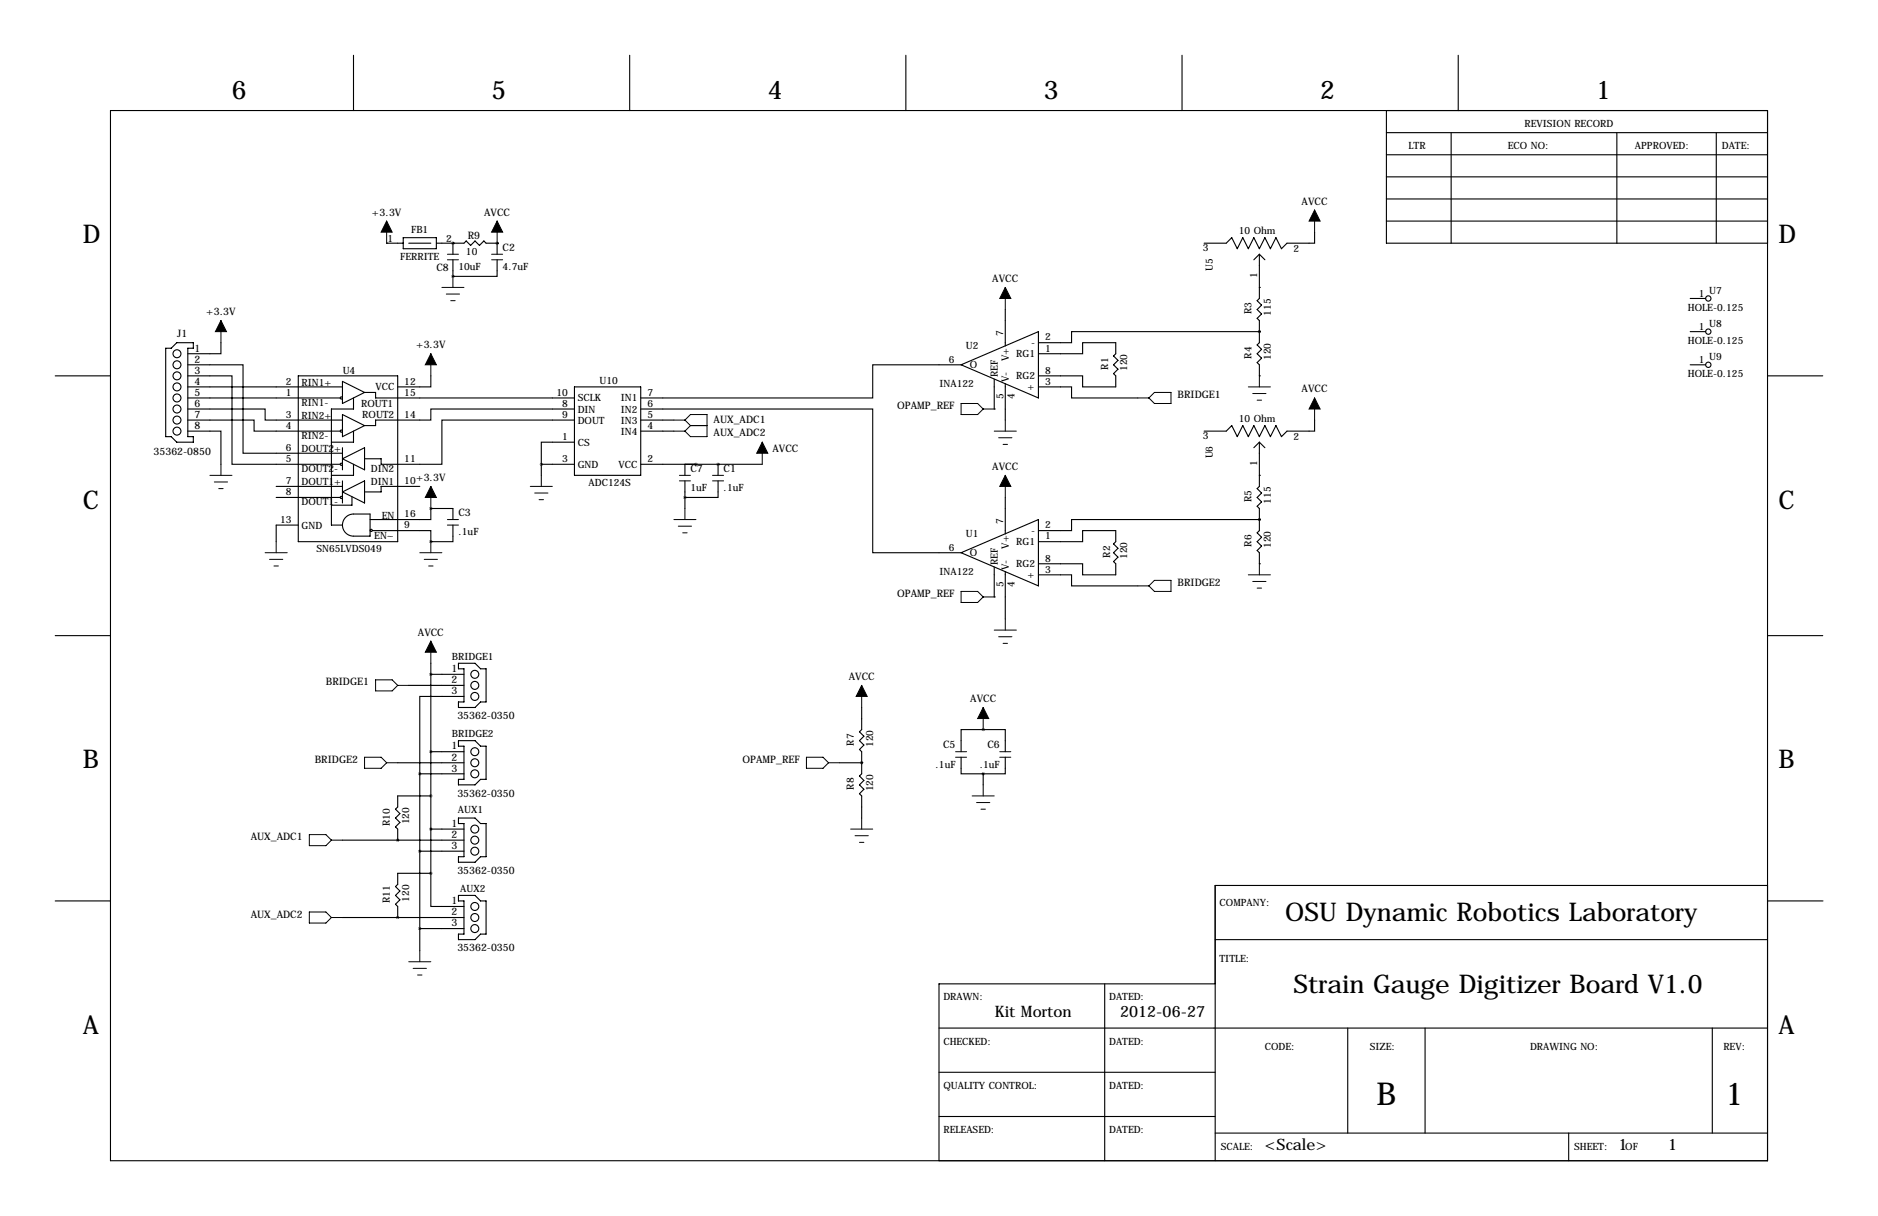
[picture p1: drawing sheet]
<svg xmlns="http://www.w3.org/2000/svg" width="432mm" height="279mm" viewBox="0 0 432 279" stroke-linecap="round" stroke-linejoin="round" font-family="sans-serif">
<g fill="none" stroke="#000" stroke-width=".25">
<path d="M81.3 12.7v12.7M144.8 12.7v12.7M208.3 12.7v12.7M271.8 12.7v12.7M335.3 12.7v12.7M25.4 25.4h381v241.3h-381zM318.8 30.5h87.6M318.8 35.6h87.6M318.8 25.4v30.5h87.6M333.7 30.5v25.4M371.8 30.5v25.4M394.6 30.5v25.4"/>
<path d="M88.9 55.9h.1M88.9 55.9h3.8M92.7 54.6h7.6v2.6h-7.6zM94 55.9h5.1M100.3 55.9h6.4l.5-.5 1 1 1-1 1 1 1.1-1 .5 .5h2.5M104.1 55.9h.1M104.1 55.9v2.5M104.1 59.7v3.8M114.3 55.9h.1M114.3 59.7v3.8h-10.2M114.3 55.9v2.5M289.6 58.4v10.2l-.5 .5 1 1-1 1 1 1-1 1.1 .5 .5v5l-.5 .5 1 1.1-1 1 1 1-1 1 .5 .5v2.6"/>
<path d="M289.6 58.4l1.2 1.3M289.6 58.4l-1.3 1.3M302.3 53.3v2.6h-6.4l-1.3 1.3-1.2-2.6-1.3 2.6-1.3-2.6-1.2 2.6-1.3-2.6-1.3 2.6-1.2-2.6-1.3 2.6-1.3-2.6-1.3 1.3h-5M318.8 45.7h87.6M318.8 50.8h87.6M318.8 40.6h87.6M50.8 78.7v2.6h-7.6M104.1 63.5h.1M231.1 71.1v8.4M289.6 76.2h-43.2v2.5h-7.6M289.6 76.2h.1M289.6 66h.1"/>
<path d="M388.6 68.6h3.6M388.6 76.2h3.6M12.7 86.4h12.7M38.1 80h1.3l1.2-1.3h3.8v1.3h-1.2v20.3h1.2v1.3h-3.8l-1.2-1.3h-1.3zM43.2 99.1h7.6v7.6M43.2 83.8h12.7v20.3h22.8M43.2 86.4h10.1v20.3h24.9M43.2 94h17.8v2.5h17.7M43.2 96.5h15.2v2.6h19.8M43.2 88.9h35.5M43.2 91.4h35M68.6 86.4h22.8v38.1h-22.8z"/>
<path d="M78.7 87.6l5.1 2.6-5.1 2.5zM78.7 95.2l5.1 2.6-5.1 2.5zM81.3 91.4v2.6h-5.1v26.7h2.5M81.3 99.1v2.5h-5.1M83.8 90.2h2.6v1.2h45.7M99.1 86.4v2.5h-7.7M132.1 94h-33v2.5h-12.7v1.3h-2.6M132.1 96.5h-30.5v10.2h-14v-1.3h-3.8M132.1 88.9h15.2v20.3h-15.2zM147.3 94h53.4v33h20.3M147.3 96.5h7.6M147.3 99.1h7.6"/>
<path d="M221 83.8h-20.3v7.6h-53.4M221 83.8l17.8-7.6v15.2zM228.6 94h.1M228.6 87.1v6.9M231.1 88.1v8.4M238.8 81.3h10.1v-2.6h7.6v2.6l-.5 .5 1 1-1 1 1 1-1 1.1 .5 .5v2.5h-7.6v-2.5h-10.1M238.8 88.9h7.6v2.5h15.2M289.6 86.4h.1M302.3 96.5v2.6h-6.4l-1.3 1.2-1.2-2.5-1.3 2.5-1.3-2.5-1.2 2.5-1.3-2.5-1.3 2.5-1.2-2.5-1.3 2.5-1.3-2.5-1.3 1.3h-5M388.6 83.8h3.6M406.4 86.4h12.7M63.5 111.8h15.2"/>
<path d="M63.5 114.3h14.7M78.7 102.9v5M78.7 110.5v5.1M78.7 105.4l5.1-2.5v5zM78.7 113l5.1-2.5v5.1zM79.7 118.7l1-.5 .6-.1h3.8v5.1h-3.8a2.54 2.54 0 0 1-2.4-1.7 2.54 2.54 0 0 1 .8-2.8zM80.9 114.1v2h-4.6M81.3 106.7v2.5h-5.1M96.5 111.8h-8.9v1.2h-3.8M99.1 116.8v2.6h-14M99.1 116.8h.1M99.1 116.8h5v2.6"/>
<path d="M124.5 106.7h7.6M124.5 106.7v2.5M132.1 101.6h-7.6v5.1M147.3 106.7h28M157.5 106.7v2.5M157.5 110.5v6.3M165.1 106.7h.1M165.1 110.5v3.8h-7.6M165.1 106.7v2.5M231.1 114.3v8.4M289.6 119.4h-43.2v2.5h-7.6M289.6 119.4h.1"/>
<path d="M289.6 109.2h.1M289.6 101.6v10.2l-.5 .5 1 1-1 1 1 1-1 1 .5 .5v5.1l-.5 .5 1 1-1 1.1 1 1-1 1 .5 .5v2.5M289.6 101.6l1.2 1.3M289.6 101.6l-1.3 1.3M68.6 120.7h-5.1v3.8M85.6 121.9h13.5v2.6M99.1 124.5h.1M104.1 120.7v3.8h-5M221 127l17.8-7.6v15.2zM228.6 137.2h.1M228.6 130.3v6.9M231.1 131.3v10.9"/>
<path d="M238.8 124.5h10.1v-2.6h7.6v2.6l-.5 .5 1 1-1 1 1 1-1 1 .5 .5v2.6h-7.6v-2.6h-10.1M238.8 132.1h7.6v2.5h15.2M289.6 129.5h.1M12.7 146h12.7M94 157.5h12.7M99.1 154.9h7.6M99.1 152.4v48.3M105.4 152.4h3.8l1.3 1.3h1.3v7.6h-1.3l-1.3 1.3h-3.8v-1.3h1.3v-7.6h-1.3zM406.4 146h12.7M91.4 175.3h15.3M96.5 177.8h10.2M96.5 177.8v40.6"/>
<path d="M99.1 172.7h7.6M105.4 170.2h3.8l1.3 1.2h1.3v7.7h-1.3l-1.3 1.2h-3.8v-1.2h1.3v-7.7h-1.3zM106.7 160h-10.2v17.8M193 175.3h5.1M198.1 175.3h.1M198.1 162.6v5l-.5 .5 1 1.1-1 1 1 1-1 1 .5 .5v5.1l-.5 .5 1 1-1 1 1 1.1-1 1 .5 .5v5.1M221 174v3.8h5.1M226.1 167.6h-5.1v5.1M226.1 167.6h.1M226.1 167.6h5v5.1M226.1 177.8v2.5M231.1 174v3.8h-5"/>
<path d="M78.7 193h28M91.4 193h.1M96.5 195.6h10.2M99.1 182.9h-7.7v2.5l-.5 .5 1 1-1 1.1 1 1-1 1 .5 .5v2.5M99.1 190.5h7.6M105.4 188h3.8l1.3 1.2h1.3v7.6h-1.3l-1.3 1.3h-3.8v-1.3h1.3v-7.6h-1.3zM12.7 207h12.7M78.7 210.8h28M91.4 210.8h.1M96.5 213.4h10.2M99.1 200.7v7.6h7.6M99.1 200.7h-7.7v2.5l-.5 .5 1 1-1 1 1 1.1-1 1 .5 .5v2.5"/>
<path d="M105.4 205.7h3.8l1.3 1.3h1.3v7.6h-1.3l-1.3 1.3h-3.8v-1.3h1.3v-7.6h-1.3zM279.4 215.9h127M406.4 203.5h-127v63.2M406.5 207h12.7M215.9 236.2h190.5M254 226.1v40.6M279.4 226.1h-63.5v40.6M309.9 236.2v24.1M327.7 236.2v24.1M393.7 236.2v24.1M215.9 246.4h63.5M215.9 256.5h63.5"/>
<path d="M279.4 260.3h127M360.7 260.3v6.4"/>
<circle cx="392.8" cy="76.2" r=".61"/>
<circle cx="392.8" cy="68.6" r=".61"/>
<circle cx="40.7" cy="91.4" r=".91"/>
<circle cx="40.7" cy="81.3" r=".91"/>
<circle cx="40.7" cy="94" r=".91"/>
<circle cx="40.7" cy="83.8" r=".91"/>
<circle cx="40.7" cy="96.5" r=".91"/>
<circle cx="40.7" cy="86.4" r=".91"/>
<circle cx="40.7" cy="88.9" r=".91"/>
<circle cx="40.7" cy="99.1" r=".91"/>
<circle cx="78.5" cy="91.4" r=".25"/>
<circle cx="78.5" cy="99.1" r=".25"/>
<circle cx="392.8" cy="83.8" r=".61"/>
<circle cx="78.5" cy="106.7" r=".25"/>
<circle cx="78.5" cy="114.3" r=".25"/>
<circle cx="85.3" cy="121.9" r=".25"/>
<circle cx="109.2" cy="154.9" r=".91"/>
<circle cx="109.2" cy="157.5" r=".91"/>
<circle cx="109.2" cy="177.8" r=".91"/>
<circle cx="109.2" cy="160" r=".91"/>
<circle cx="109.2" cy="172.7" r=".91"/>
<circle cx="109.2" cy="175.3" r=".91"/>
<circle cx="109.2" cy="195.6" r=".91"/>
<circle cx="109.2" cy="193" r=".91"/>
<circle cx="109.2" cy="190.5" r=".91"/>
<circle cx="109.2" cy="213.4" r=".91"/>
<circle cx="109.2" cy="210.8" r=".91"/>
<circle cx="109.2" cy="208.3" r=".91"/>
</g>
<g fill="none" stroke="#000" stroke-width=".23">
<path d="M88.9 50.8v5.1M102.9 58.4h2.5M102.9 59.7h2.5M113 58.4h2.6M113 59.7h2.6M114.3 50.8v5.1M302.3 48.3v5M50.8 73.7v5M101.6 66h5.1M102.6 67.6h3.1M103.6 69.1h1M104.1 63.5v2.5"/>
<path d="M231.1 66v5.1M99.1 81.3v5.1M154.9 99.1h2.6M154.9 96.5h2.6M157.5 96.5l1.2 1.3M157.5 96.5l1.2-1.3h3.9v5.1h-3.9l-1.2-1.2M158.7 97.8h3.9M158.7 97.8l-1.2 1.3M221 92.7h3.8l1.3 1.3-1.3 1.2h-3.8zM226.1 94h2.5M228.6 99.1h5.1M231.1 96.5v2.6"/>
<path d="M261.6 91.4h2.6M265.4 90.2h3.8v2.5h-3.8l-1.2-1.3zM287 88.9h5.1M288 90.4h3.1M289.1 91.9h1M289.6 86.4v2.5M302.3 91.4v5.1M48.3 109.2h5M49.3 110.7h3M50.3 112.3h1M50.8 106.7v2.5M99.1 111.8v5"/>
<path d="M102.9 119.4h2.5M121.9 111.8h5.1M122.9 113.3h3.1M124 114.8h1M124.5 109.2v2.6M154.9 119.4h5.1M156.2 109.2h2.5M156.2 110.5h2.5M157.5 116.8v2.6M163.8 109.2h2.6M163.8 110.5h2.6M175.3 101.6v5.1"/>
<path d="M229.6 100.6h3.1M230.6 102.1h1M231.1 109.2v5.1M61 127h5M62 128.5h3M63 130h1M63.5 124.5v2.5M96.5 127h5.1M97.5 128.5h3.1M98.6 130h1M99.1 124.5v2.5M102.9 120.7h2.5"/>
<path d="M156 120.9h3M157 122.4h1M221 135.9h3.8l1.3 1.3-1.3 1.2h-3.8zM226.1 137.2h2.5M261.6 134.6h2.6M264.2 134.6l1.2-1.3h3.8v2.6h-3.8zM287 132.1h5.1M288 133.6h3.1M289.1 135.1h1M289.6 129.5v2.6M86.4 156.2h3.8l1.2 1.3-1.2 1.3h-3.8zM91.4 157.5h2.6"/>
<path d="M99.1 147.3v5.1M198.1 157.5v5.1M228.6 144.8h5.1M229.6 146.3h3.1M230.6 147.8h1M231.1 142.2v2.6M83.8 174h3.8l1.3 1.3-1.3 1.2h-3.8zM88.9 175.3h2.5M185.4 174h3.8l1.3 1.3-1.3 1.2h-3.8zM190.5 175.3h2.5M219.7 172.7h2.5M219.7 174h2.5"/>
<path d="M226.1 162.6v5M229.9 172.7h2.5M229.9 174h2.5M71.1 191.8h3.8l1.3 1.2-1.3 1.3h-3.8zM76.2 193h2.5M195.6 190.5h5.1M196.6 192h3M197.6 193.5h1M198.1 188v2.5M223.5 182.9h5.1M224.5 184.4h3.1M225.6 185.9h1"/>
<path d="M226.1 180.3v2.6M71.1 209.5h3.8l1.3 1.3-1.3 1.3h-3.8zM76.2 210.8h2.5M96.5 218.4v2.6M94 221h5.1M95 222.5h3M96 224h1"/>
</g>
<g fill="#000" stroke="#000" stroke-width=".23">
<path d="M88.9 50.8l1.3 2.5h-2.6zM114.3 50.8l1.3 2.5h-2.6zM302.3 48.3l1.2 2.5h-2.5zM50.8 73.7l1.3 2.5h-2.6zM231.1 66l1.3 2.6h-2.5zM99.1 81.3l1.2 2.5h-2.5zM302.3 91.4l1.2 2.6h-2.5zM99.1 111.8l1.2 2.5h-2.5zM175.3 101.6l1.2 2.5h-2.5zM231.1 109.2l1.3 2.6h-2.5zM99.1 147.3l1.2 2.6h-2.5zM198.1 157.5l1.3 2.5h-2.6z"/>
<path d="M226.1 162.6l1.2 2.5h-2.5z"/>
</g>
<path d="M289.5 119.4a.05 .05 0 0 0 .1 0 .05 .05 0 0 0-.1 0zM289.5 76.2a.05 .05 0 0 0 .1 0 .05 .05 0 0 0-.1 0zM99 124.5a.05 .05 0 0 0 .1 0 .05 .05 0 0 0-.1 0zM99 116.8a.05 .05 0 0 0 .1 0 .05 .05 0 0 0-.1 0zM226 167.6a.05 .05 0 0 0 .1 0 .05 .05 0 0 0-.1 0zM226 177.8a.05 .05 0 0 0 .1 0 .05 .05 0 0 0-.1 0zM99 154.9a.05 .05 0 0 0 .1 0 .05 .05 0 0 0-.1 0zM99 172.7a.05 .05 0 0 0 .1 0 .05 .05 0 0 0-.1 0zM99 190.5a.05 .05 0 0 0 .1 0 .05 .05 0 0 0-.1 0zM104.1 55.9a.05 .05 0 0 0 .1 0 .05 .05 0 0 0-.1 0zM91.4 193a.05 .05 0 0 0 .1 0 .05 .05 0 0 0-.1 0zM91.4 210.8a.05 .05 0 0 0 .1 0 .05 .05 0 0 0-.1 0zM99 182.9a.05 .05 0 0 0 .1 0 .05 .05 0 0 0-.1 0zM99 200.7a.05 .05 0 0 0 .1 0 .05 .05 0 0 0-.1 0zM124.4 106.7a.05 .05 0 0 0 .1 0 .05 .05 0 0 0-.1 0zM104.1 63.5a.05 .05 0 0 0 .1 0 .05 .05 0 0 0-.1 0z" fill="#000" stroke="#000" stroke-width=".63"/>
<g font-size="7.3">
<text x="316.5" y="254">B</text>
<text x="396.7" y="254">1</text>
</g>
<g font-size="5.9">
<text x="53.3" y="22.9">6</text>
<text x="113" y="22.9">5</text>
<text x="176.5" y="22.9">4</text>
<text x="240" y="22.9">3</text>
<text x="303.5" y="22.9">2</text>
<text x="367" y="22.9">1</text>
<text x="19" y="55.9">D</text>
<text x="408.9" y="55.9">D</text>
<text x="19" y="116.8">C</text>
<text x="408.9" y="116.8">C</text>
<text x="19" y="176.5">B</text>
<text x="408.9" y="176.5">B</text>
<text x="295.5" y="211.6">OSU Dynamic Robotics Laboratory</text>
<text x="297.4" y="228.1">Strain Gauge Digitizer Board V1.0</text>
<text x="19" y="237.5">A</text>
<text x="408.9" y="237.5">A</text>
</g>
<g font-size="3.6">
<text x="228.7" y="233.7">Kit Morton</text>
<text x="257.6" y="233.7">2012-06-27</text>
<text x="290.8" y="264.2">&lt;Scale&gt;</text>
<text x="372.1" y="264.2">1</text>
<text x="383.5" y="264.2">1</text>
</g>
<g font-size="2.4">
<text x="299.3" y="47">AVCC</text>
<text x="85.5" y="49.5">+3.3V</text>
<text x="111.3" y="49.5">AVCC</text>
<text x="107.5" y="54.9">R9</text>
<text x="115.6" y="57.7">C2</text>
<text x="100.3" y="62.2">C8</text>
<text x="228.2" y="64.8">AVCC</text>
<text x="40.8" y="77.5">J1</text>
<text x="47.4" y="72.4">+3.3V</text>
<text x="44.7" y="83.3">2</text>
<text x="44.7" y="80.8">1</text>
<text x="95.7" y="80">+3.3V</text>
<text x="44.7" y="85.9">3</text>
<text x="44.7" y="88.4">4</text>
<text x="44.7" y="90.9">5</text>
<text x="44.7" y="93.5">6</text>
<text x="206.3" y="94">OPAMP_REF</text>
<text x="270.8" y="91.4">BRIDGE1</text>
<text x="299.3" y="90.2">AVCC</text>
<text x="44.7" y="96">7</text>
<text x="44.7" y="98.6">8</text>
<text x="164.1" y="97.3">AUX_ADC1</text>
<text x="164.1" y="100.1">AUX_ADC2</text>
<text x="35.3" y="104.5">35362-0850</text>
<text x="177.6" y="103.9">AVCC</text>
<text x="228.2" y="107.9">AVCC</text>
<text x="95.7" y="110.5">+3.3V</text>
<text x="158.7" y="108.5">C7</text>
<text x="166.4" y="108.5">C1</text>
<text x="105.4" y="118.6">C3</text>
<text x="206.3" y="137.2">OPAMP_REF</text>
<text x="270.8" y="134.6">BRIDGE2</text>
<text x="96.1" y="146">AVCC</text>
<text x="103.8" y="154.4">1</text>
<text x="74.9" y="157.5">BRIDGE1</text>
<text x="103.8" y="157">2</text>
<text x="103.8" y="159.5">3</text>
<text x="195.1" y="156.2">AVCC</text>
<text x="223.1" y="161.3">AVCC</text>
<text x="105.2" y="165.2">35362-0350</text>
<text x="103.8" y="172.2">1</text>
<text x="216.9" y="172">C5</text>
<text x="227" y="172">C6</text>
<text x="72.4" y="175.3">BRIDGE2</text>
<text x="103.8" y="174.8">2</text>
<text x="103.8" y="177.3">3</text>
<text x="170.7" y="175.3">OPAMP_REF</text>
<text x="105.2" y="183">35362-0350</text>
<text x="103.8" y="190">1</text>
<text x="57.6" y="193">AUX_ADC1</text>
<text x="103.8" y="192.5">2</text>
<text x="103.8" y="195.1">3</text>
<text x="105.2" y="200.8">35362-0350</text>
<text x="103.8" y="207.8">1</text>
<text x="57.6" y="210.8">AUX_ADC2</text>
<text x="103.8" y="210.3">2</text>
<text x="103.8" y="212.9">3</text>
<text x="105.2" y="218.6">35362-0350</text>
</g>
<g font-size="2.3">
<text x="350.5" y="29.2">REVISION RECORD</text>
<text x="323.8" y="34.3">LTR</text>
<text x="346.7" y="34.3">ECO NO:</text>
<text x="375.9" y="34.3">APPROVED:</text>
<text x="395.9" y="34.3">DATE:</text>
<text x="94.5" y="53.6">FB1</text>
<text x="284.8" y="53.8">10 Ohm</text>
<text x="89.1" y="55.6">1</text>
<text x="92" y="59.8">FERRITE</text>
<text x="102.6" y="55.6">2</text>
<text x="107.1" y="58.5">10</text>
<text x="276.6" y="57.7">3</text>
<text x="297.4" y="58">2</text>
<text x="105.4" y="62.1">10uF</text>
<text x="115.6" y="62.1">4.7uF</text>
<text x="278.9" y="62.2" transform="rotate(-90 278.9 62.2)">U5</text>
<text x="289.1" y="63.8" transform="rotate(-90 289.1 63.8)">1</text>
<text x="388.1" y="71.5">HOLE-0.125</text>
<text x="390.6" y="68.2">1</text>
<text x="393" y="67.6">U7</text>
<text x="230.6" y="77.2" transform="rotate(-90 230.6 77.2)">7</text>
<text x="287.8" y="72.2" transform="rotate(-90 287.8 72.2)">R3</text>
<text x="292.2" y="72.6" transform="rotate(-90 292.2 72.6)">115</text>
<text x="390.6" y="75.8">1</text>
<text x="393" y="75.2">U8</text>
<text x="218.1" y="83.3">6</text>
<text x="222.1" y="80.3">U2</text>
<text x="231.9" y="82.9" transform="rotate(-90 231.9 82.9)">V+</text>
<text x="233.6" y="82.1">RG1</text>
<text x="237.1" y="79.5">-</text>
<text x="240.3" y="80.8">1</text>
<text x="240.3" y="78.2">2</text>
<text x="287.8" y="82.4" transform="rotate(-90 287.8 82.4)">R4</text>
<text x="292.2" y="82.7" transform="rotate(-90 292.2 82.7)">120</text>
<text x="388.1" y="79.1">HOLE-0.125</text>
<text x="390.6" y="83.5">1</text>
<text x="393" y="82.8">U9</text>
<text x="65.7" y="88.4">2</text>
<text x="69.3" y="88.7">RIN1+</text>
<text x="78.8" y="85.9">U4</text>
<text x="86.3" y="89.7">VCC</text>
<text x="93" y="88.4">12</text>
<text x="137.8" y="88.1">U10</text>
<text x="216" y="89">INA122</text>
<text x="223" y="84.6">O</text>
<text x="229.4" y="86.6" transform="rotate(-90 229.4 86.6)">REF</text>
<text x="231.9" y="87.9" transform="rotate(-90 231.9 87.9)">V-</text>
<text x="233.6" y="87.2">RG2</text>
<text x="236.3" y="89.7">+</text>
<text x="240.3" y="88.4">3</text>
<text x="240.3" y="85.9">8</text>
<text x="254.8" y="84.9" transform="rotate(-90 254.8 84.9)">R1</text>
<text x="259.2" y="85.3" transform="rotate(-90 259.2 85.3)">120</text>
<text x="388.1" y="86.7">HOLE-0.125</text>
<text x="65.7" y="90.9">1</text>
<text x="69.3" y="93.3">RIN1-</text>
<text x="83" y="93.5">ROUT1</text>
<text x="93" y="90.9">15</text>
<text x="127.9" y="90.9">10</text>
<text x="129.2" y="93.5">8</text>
<text x="132.8" y="94.8">DIN</text>
<text x="132.8" y="92.2">SCLK</text>
<text x="142.7" y="92.2">IN1</text>
<text x="142.7" y="94.8">IN2</text>
<text x="148.8" y="90.9">7</text>
<text x="148.8" y="93.5">6</text>
<text x="230.7" y="91.7" transform="rotate(-90 230.7 91.7)">5</text>
<text x="233.3" y="91.7" transform="rotate(-90 233.3 91.7)">4</text>
<text x="65.7" y="96">3</text>
<text x="65.7" y="98.6">4</text>
<text x="69.3" y="96.3">RIN2+</text>
<text x="69.3" y="100.9">RIN2-</text>
<text x="83.3" y="96.1">ROUT2</text>
<text x="93" y="96">14</text>
<text x="129.2" y="96">9</text>
<text x="129.2" y="101.1">1</text>
<text x="132.8" y="97.3">DOUT</text>
<text x="142.7" y="97.3">IN3</text>
<text x="142.7" y="99.9">IN4</text>
<text x="148.8" y="96">5</text>
<text x="148.8" y="98.6">4</text>
<text x="276.6" y="100.9">3</text>
<text x="284.8" y="97">10 Ohm</text>
<text x="297.4" y="101.2">2</text>
<text x="65.7" y="106.2">5</text>
<text x="65.7" y="103.6">6</text>
<text x="69.3" y="103.9">DOUT2+</text>
<text x="93" y="106.2">11</text>
<text x="129.2" y="106.2">3</text>
<text x="132.8" y="102.4">CS</text>
<text x="132.8" y="107.5">GND</text>
<text x="142.2" y="107.5">VCC</text>
<text x="148.8" y="106.2">2</text>
<text x="278.9" y="105.3" transform="rotate(-90 278.9 105.3)">U6</text>
<text x="289.1" y="107" transform="rotate(-90 289.1 107)">1</text>
<text x="65.7" y="111.3">7</text>
<text x="65.7" y="113.8">8</text>
<text x="69.3" y="108.5">DOUT2-</text>
<text x="69.3" y="111.5">DOUT1+</text>
<text x="85.3" y="111.5">DIN1</text>
<text x="85.3" y="108.5">DIN2</text>
<text x="93" y="111.3">10</text>
<text x="135.3" y="111.6">ADC124S</text>
<text x="158.7" y="112.9">1uF</text>
<text x="166.4" y="112.9">.1uF</text>
<text x="69.3" y="116.1">DOUT1-</text>
<text x="87.8" y="119.2">EN</text>
<text x="93" y="118.9">16</text>
<text x="287.8" y="115.4" transform="rotate(-90 287.8 115.4)">R5</text>
<text x="292.2" y="115.8" transform="rotate(-90 292.2 115.8)">115</text>
<text x="64.4" y="120.1">13</text>
<text x="69.3" y="121.5">GND</text>
<text x="86.1" y="123.7">EN~</text>
<text x="93" y="121.4">9</text>
<text x="105.4" y="123">.1uF</text>
<text x="222.1" y="123.4">U1</text>
<text x="230.6" y="120.4" transform="rotate(-90 230.6 120.4)">7</text>
<text x="233.6" y="125.3">RG1</text>
<text x="237.1" y="122.7">-</text>
<text x="240.3" y="124">1</text>
<text x="240.3" y="121.4">2</text>
<text x="287.8" y="125.6" transform="rotate(-90 287.8 125.6)">R6</text>
<text x="292.2" y="125.9" transform="rotate(-90 292.2 125.9)">120</text>
<text x="72.8" y="126.8">SN65LVDS049</text>
<text x="218.1" y="126.5">6</text>
<text x="223" y="127.8">O</text>
<text x="229.4" y="129.8" transform="rotate(-90 229.4 129.8)">REF</text>
<text x="231.9" y="131.1" transform="rotate(-90 231.9 131.1)">V-</text>
<text x="231.9" y="126.1" transform="rotate(-90 231.9 126.1)">V+</text>
<text x="233.6" y="130.3">RG2</text>
<text x="240.3" y="131.6">3</text>
<text x="240.3" y="129">8</text>
<text x="255.3" y="128.1" transform="rotate(-90 255.3 128.1)">R2</text>
<text x="259.2" y="128.5" transform="rotate(-90 259.2 128.5)">120</text>
<text x="216" y="132.2">INA122</text>
<text x="230.7" y="134.9" transform="rotate(-90 230.7 134.9)">5</text>
<text x="233.3" y="134.9" transform="rotate(-90 233.3 134.9)">4</text>
<text x="236.3" y="132.9">+</text>
<text x="103.9" y="151.6">BRIDGE1</text>
<text x="103.9" y="169.4">BRIDGE2</text>
<text x="196.3" y="171.3" transform="rotate(-90 196.3 171.3)">R7</text>
<text x="200.7" y="171.6" transform="rotate(-90 200.7 171.6)">120</text>
<text x="215.1" y="176.4">.1uF</text>
<text x="225.3" y="176.4">.1uF</text>
<text x="196.3" y="181.5" transform="rotate(-90 196.3 181.5)">R8</text>
<text x="200.7" y="181.8" transform="rotate(-90 200.7 181.8)">120</text>
<text x="89.7" y="189.7" transform="rotate(-90 89.7 189.7)">R10</text>
<text x="94.1" y="189.4" transform="rotate(-90 94.1 189.4)">120</text>
<text x="105.3" y="186.8">AUX1</text>
<text x="89.7" y="207.5" transform="rotate(-90 89.7 207.5)">R11</text>
<text x="94.1" y="207.2" transform="rotate(-90 94.1 207.2)">120</text>
<text x="105.8" y="205">AUX2</text>
<text x="280.4" y="208.3">COMPANY:</text>
<text x="280.4" y="221">TITLE:</text>
<text x="216.9" y="229.9">DRAWN:</text>
<text x="255" y="229.9">DATED:</text>
<text x="216.9" y="240">CHECKED:</text>
<text x="255" y="240">DATED:</text>
<text x="290.8" y="241.3">CODE:</text>
<text x="315" y="241.3">SIZE:</text>
<text x="351.8" y="241.3">DRAWING NO:</text>
<text x="396.2" y="241.3">REV:</text>
<text x="216.9" y="250.2">QUALITY CONTROL:</text>
<text x="255" y="250.2">DATED:</text>
<text x="216.9" y="260.3">RELEASED:</text>
<text x="255" y="260.3">DATED:</text>
<text x="280.7" y="264.2">SCALE:</text>
<text x="361.9" y="264.2">SHEET:</text>
<text x="373.7" y="264.2">OF</text>
</g>
</svg>
